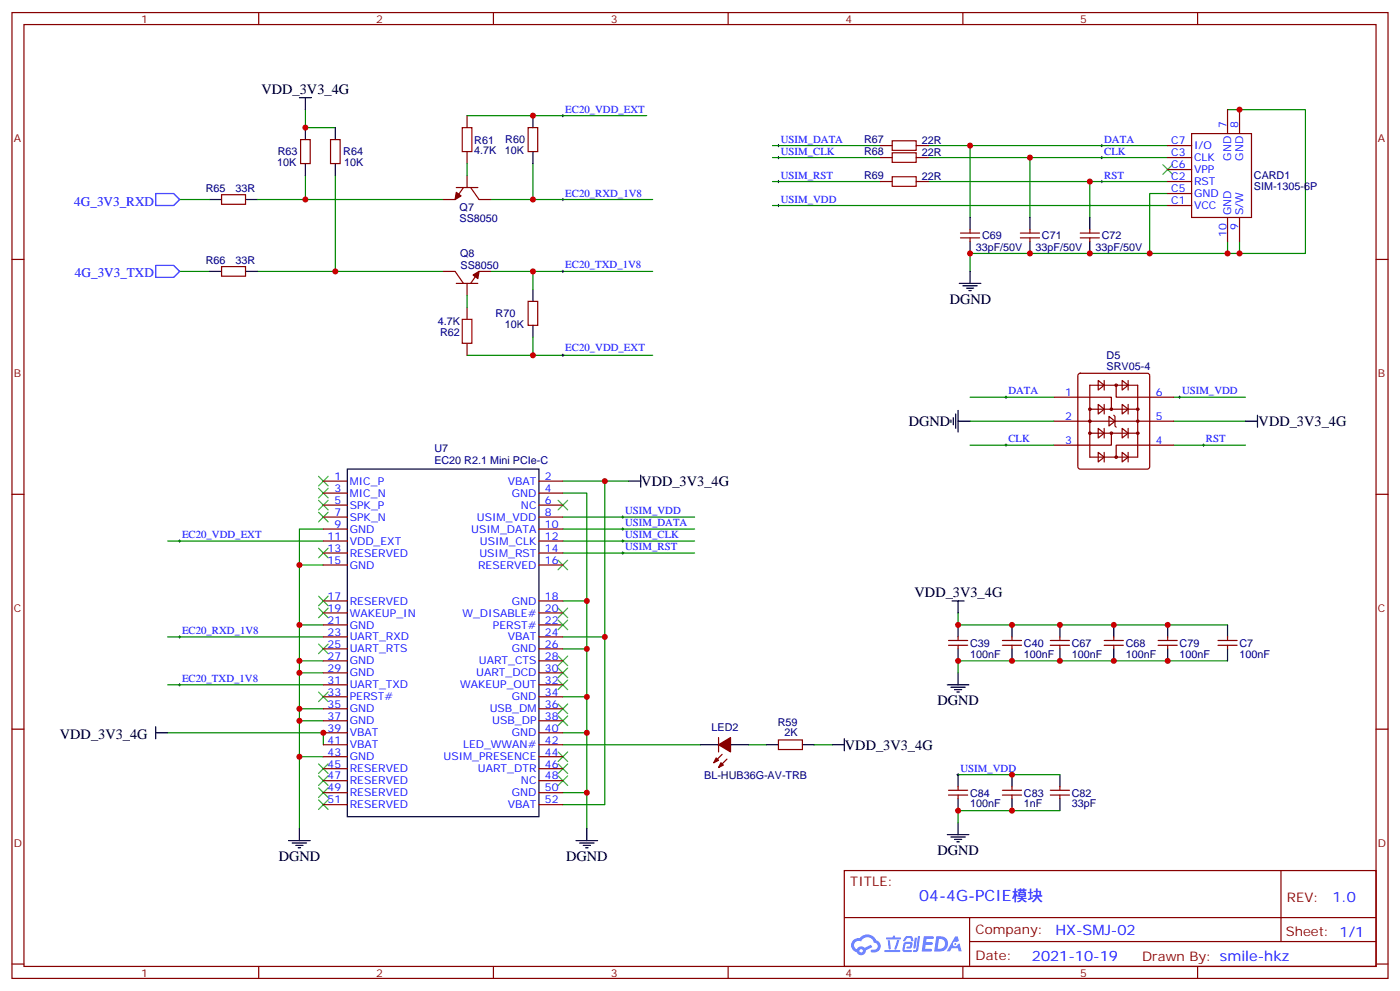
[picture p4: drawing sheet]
<svg xmlns="http://www.w3.org/2000/svg" width="412mm" height="292mm" viewBox="0 0 412 292" stroke-linecap="round" stroke-linejoin="round" font-family="sans-serif">
<g fill="none" stroke="#870000" stroke-width=".35">
<path d="M3.5 3.7h405.4v284.3h-405.4zM7.1 7.2h398.2v277.3h-398.2zM76.2 3.7v3.5M145.3 3.7v3.5M214.5 3.7v3.5M283.6 3.7v3.5M352.8 3.7v3.5M3.5 76.4h3.6M405.3 76.4h3.6M3.5 145.5h3.6M405.3 145.5h3.6M3.5 214.7h3.6"/>
<path d="M405.3 214.7h3.6M248.7 256.3h156.6v28.2h-156.6zM377.3 256.3v20.9M248.7 270.1h156.5M285.6 277.2h119.6M285.6 270.1v14.2M3.5 283.8h3.6M76.2 284.5v3.5M145.3 284.5v3.5M214.5 284.5v3.5M283.6 284.5v3.5M352.8 284.5v3.5"/>
<path d="M405.3 283.8h3.6"/>
</g>
<g fill="#5487ff">
<path d="M272.1 275.6h2.6l.3 .2-.1 .6h-2l-.1 1h1.6l.4 .4-.4 .3h-1.7l-.2 1.2 1.8 .1 .3 .3-.2 .4h-2.9z"/>
<path d="M281.4 275.7h.7l.4 1.3-.7 .3a.74 .74 0 0 0-1.1 .3 .74 .74 0 0 0 .5 1.1 .74 .74 0 0 0 .9-.7l.5-.3 .7 2.4h-.9l-.2-1h-1.9l-.5 1h-.9z"/>
<path d="M269.5 276.1h.6l-.4 2.9a.31 .31 0 0 1-.3 .3 .31 .31 0 0 1-.3-.3z"/>
<path d="M270.4 275.6h.6l-.5 4a.89 .89 0 0 1-.7 .7 .89 .89 0 0 1-.9-.3l1-.5z"/>
<path d="M266.8 275.8l.6-.2 1.2 .1 .5 1.3-.6 .1-.4-.9-1 .1a.95 .95 0 0 1-1 .8l-.1-.2z"/>
<path d="M266.4 277.5l1.8-.2a1.04 1.04 0 0 1 .6 1.1 1.04 1.04 0 0 1-.8 .9h-.7a.29 .29 0 0 1-.3-.4 .29 .29 0 0 1 .3-.2h.7l.2-.8h-1.4l-.4 1.7 1.9 .1a.29 .29 0 0 1 .3 .3 .29 .29 0 0 1-.3 .3h-2l-.4-.3 .2-2.1z"/>
<path d="M260.5 279.7h4.4a.3 .3 0 0 1 .3 .3 .3 .3 0 0 1-.3 .3h-4.3z"/>
<path d="M264.3 276.8h.6l-.5 1.6a1.02 1.02 0 0 1-.7 1.2l-.2-.3z"/>
<path d="M261.5 276.8h.6l.3 2.4-.3 .3-.3-.2z"/>
<path d="M261.1 276h1.9l.2-.5h.5l-.1 .5h1.5a.29 .29 0 0 1 .3 .3 .29 .29 0 0 1-.3 .3h-3.9z"/>
<path d="M275.8 275.6l-.6 4.5h1.4a2.27 2.27 0 0 0 2.7-2.3 2.27 2.27 0 0 0-2.7-2.2zM276.6 276.4a1.5 1.5 0 0 1 1.8 1.6 1.5 1.5 0 0 1-1.9 1.3h-.3z"/>
<path d="M251.4 276.8a2.09 2.09 0 0 0 1 3.5 1.37 1.37 0 0 0 1.5 .9 1.37 1.37 0 0 0 1.1-1.4l2-1-.5-.7-1.8 1a1.4 1.4 0 0 0-2.3 .4 1.32 1.32 0 0 1-.6-1.9 1.32 1.32 0 0 1 1.9-.4 2.02 2.02 0 0 1 2-1.3 2.02 2.02 0 0 1 1.8 1.6 1.09 1.09 0 0 1 1.1 1.4 1.09 1.09 0 0 1-1.6 .7 .41 .41 0 0 0-.5 .3 .41 .41 0 0 0 .4 .5 1.89 1.89 0 0 0 2.4-1.2 1.89 1.89 0 0 0-1.2-2.4 2.98 2.98 0 0 0-5-.6l-1 .1zM253.2 279.9a.52 .52 0 0 1 1 0 .52 .52 0 0 1-1 0z"/>
<circle cx="281.4" cy="277.9" r=".28"/>
</g>
<g fill="none" stroke="#3c3" stroke-width=".35">
<path d="M342.5 48.5l2.9 2.8M345.4 48.5l-2.9 2.8M93.8 150.8l2.9 2.8M93.8 147.3l2.9 2.8M93.8 143.8l2.9 2.8M93.8 140.2l2.9 2.9M96.7 150.8l-2.9 2.8M96.7 147.3l-2.9 2.8M96.7 143.8l-2.9 2.8M96.7 140.2l-2.9 2.9M164.4 147.3l2.8 2.8M167.2 147.3l-2.8 2.8"/>
<path d="M93.8 179l2.9 2.9M93.8 175.5l2.9 2.8M93.8 161.4l2.9 2.8M96.7 179l-2.9 2.9M96.7 175.5l-2.9 2.8M96.7 161.4l-2.9 2.8M164.4 179l2.8 2.9M164.4 164.9l2.8 2.8M167.2 179l-2.8 2.9M167.2 164.9l-2.8 2.8M93.8 189.6l2.9 2.8M96.7 189.6l-2.9 2.8"/>
<path d="M164.4 193.1l2.8 2.9M164.4 196.7l2.8 2.8M164.4 182.6l2.8 2.8M167.2 193.1l-2.8 2.9M167.2 196.7l-2.8 2.8M167.2 182.6l-2.8 2.8M93.8 203.7l2.9 2.9M96.7 203.7l-2.9 2.9M164.4 200.2l2.8 2.8M164.4 207.3l2.8 2.8M164.4 210.8l2.8 2.8M167.2 200.2l-2.8 2.8"/>
<path d="M167.2 207.3l-2.8 2.8M167.2 210.8l-2.8 2.8M93.8 235.5l2.9 2.8M93.8 232l2.9 2.8M93.8 228.4l2.9 2.8M93.8 224.9l2.9 2.8M96.7 235.5l-2.9 2.8M96.7 232l-2.9 2.8M96.7 228.4l-2.9 2.8M96.7 224.9l-2.9 2.8M164.4 221.4l2.8 2.8M164.4 224.9l2.8 2.8"/>
<path d="M164.4 228.4l2.8 2.8M167.2 221.4l-2.8 2.8M167.2 224.9l-2.8 2.8M167.2 228.4l-2.8 2.8"/>
</g>
<g fill="none" stroke="#008700" stroke-width=".35">
<path d="M90 32.3v5.3h8.8M137.6 34h52.9M361.6 32.3h22.9v42.3h-19.4M52.9 58.7h8.8M75.8 58.7h54.7M90 51.7v7M98.8 51.7v28.2M137.6 48.2v3.5M144.6 58.7h47.7M157 48.2v10.5M227.5 42.9h31.8M227.5 46.4h31.8"/>
<path d="M227.5 53.4h31.8M273.4 42.9h70.6M273.4 46.4h70.6M273.4 53.4h70.6M285.8 42.9v21.1M303.4 46.4v17.6M321 53.4v10.6M344 57h-5.3v17.6M52.9 79.9h8.8M75.8 79.9h54.7M144.6 79.9h47.7M157 79.9v5.3"/>
<path d="M227.5 60.5h116.5M361.6 71.1v3.5M365.1 71.1v3.5h-79.3v5.3M137.6 87v3.5M157 99.3v5.3M137.6 104.6h54.7M285.8 116.9h24.6M345.7 116.9h21.2M285.8 131.1h24.6M285.8 124h24.6M345.7 131.1h21.2M345.7 124h21.2"/>
<path d="M49.4 159.3h45.8M95.2 155.8h-7v88.1M165.8 141.6h12.4v45.9M165.8 145.2h7.1v31.7M165.8 159.3h38.8M165.8 155.8h38.8M165.8 152.2h38.8M178.2 141.6h7M88.2 166.3h7M165.8 176.9h7.1v56.5h-7.1M165.8 162.8h38.8M49.4 187.5h45.8"/>
<path d="M88.2 198.1h7M88.2 194.6h7M88.2 184h7M165.8 187.5h12.4v49.4h-12.4M165.8 191h7.1M282.2 180.4v3.6h79.4M361.6 194.6h-79.4v3.5M49.4 215.7h45.8v3.6M49.4 201.6h45.8M88.2 212.2h7M88.2 208.7h7M165.8 219.3h40.6"/>
<path d="M165.8 215.7h7.1M165.8 205.1h7.1M220.5 219.3h5.3M239.9 219.3h5.3M88.2 222.8h7M172.9 233.4v10.5M282.2 228.1h30M312.2 238.7h-30v3.5"/>
</g>
<g fill="none" stroke="#000" stroke-width=".29">
<path d="M165.5 34h.7M165.8 33.7v.7M165.5 58.7h.7M165.8 58.4v.7M229 53.4h.7M229 46.4h.7M229 42.9h.7M229.3 42.5v.7M229.3 46v.7M229.3 53.1v.7M324.2 53.4h.7M324.2 46.4h.7"/>
<path d="M324.2 42.9h.7M324.6 42.5v.7M324.6 46v.7M324.6 53.1v.7M165.5 79.9h.7M165.8 79.6v.7M229 60.5h.7M229.3 60.1v.8M165.5 104.6h.7M165.8 104.2v.8M296 116.9h.7M296.3 116.6v.7"/>
<path d="M347.1 116.9h.7M347.5 116.6v.7M296 131.1h.7M296.3 130.7v.7M354.2 131.1h.7M354.5 130.7v.7M52.6 159.3h.7M52.9 158.9v.7M183.1 159.3h.7M183.1 155.8h.7M183.1 152.2h.7M183.4 151.9v.7"/>
<path d="M183.4 155.4v.7M183.4 158.9v.7M183.1 162.8h.7M183.4 162.5v.7M52.6 187.5h.7M52.9 187.1v.8M52.6 201.6h.7M52.9 201.3v.7M281.9 228.1h.7M282.2 227.7v.7"/>
</g>
<g fill="none" stroke="#870000" stroke-width=".35">
<path d="M137.6 34v3.6M155.6 37.6h2.8v7h-2.8zM351 39.3h17.7v24.7h-17.7zM361.6 32.3v7M365.1 32.3v7M65.3 57.3h7v2.8h-7zM88.5 41.1h2.9v7.1h-2.9zM97.4 41.1h2.8v7.1h-2.8zM134.4 55.2h6.4M136.5 55.2l-2.4 3.5h-3.6M137.6 44.6v3.6M137.6 51.7v3.5"/>
<path d="M138.6 55.2l2.5 3.5h3.5M259.3 53.4h3.5M259.3 46.4h3.5M259.3 42.9h3.5M269.9 53.4h3.5M269.9 46.4h3.5M269.9 42.9h3.5M344 53.4h7M344 46.4h7M344 42.9h7M344 49.9h7M344 57h7"/>
<path d="M65.3 78.5h7v2.8h-7zM130.5 79.9h3.6l2.4 3.5M144.6 79.9h-3.5l-2.5 3.5M282.9 70h5.7M282.9 68.6h5.7M285.8 67.6v1M285.8 70v1.1M300.6 70h5.6M300.6 68.6h5.6M303.4 67.6v1M303.4 70v1.1M318.2 70h5.6"/>
<path d="M318.2 68.6h5.6M321 67.6v1M321 70v1.1M344 60.5h7M361.6 64v7.1M365.1 64v7.1M134.4 83.4h6.4M137.6 83.4v3.6M137.6 90.5v3.5M155.6 88.7h2.8v7.1h-2.8zM137.6 101.1v3.5M310.4 116.9h17v3.6"/>
<path d="M317.7 110.1l.5-.2h19.8l.5 .2 .2 .5v26.8l-.3 .5-.4 .2h-19.8l-.5-.2-.2-.5v-26.8zM321 113.4h14.1v21.2h-14.1zM323.5 112l1.8 1.4-1.8 1.4zM323.5 119.1l1.8 1.4-1.8 1.4zM325.3 112v2.8M325.3 119.1v2.8M328.8 113.4v3.5h16.9M330.6 112l1.7 1.4-1.7 1.4zM330.6 119.1l1.7 1.4-1.7 1.4zM332.3 112v2.8M332.3 119.1v2.8M310.4 124h35.3"/>
<path d="M321 120.5h14.1M321 127.5h14.1M323.5 126.1l1.8 1.4-1.8 1.4zM323.5 133.2l1.8 1.4-1.8 1.4zM325.3 126.1v2.8M325.3 133.2v2.8M326.7 122.6l1.7 1.4-1.7 1.4zM327.4 127.5v3.6h-17M328.1 122.2l.3 .4v2.8l.4 .4M330.6 126.1l1.7 1.4-1.7 1.4zM330.6 133.2l1.7 1.4-1.7 1.4zM332.3 126.1v2.8"/>
<path d="M332.3 133.2v2.8M345.7 131.1h-16.9v3.5M95.2 141.6h7.1M95.2 145.2h7.1M95.2 148.7h7.1M95.2 152.2h7.1M95.2 155.8h7.1M95.2 159.3h7.1M158.7 141.6h7.1M158.7 145.2h7.1M158.7 148.7h7.1M158.7 152.2h7.1"/>
<path d="M158.7 155.8h7.1M158.7 159.3h7.1M95.2 162.8h7.1M95.2 166.3h7.1M95.2 176.9h7.1M158.7 162.8h7.1M158.7 166.3h7.1M158.7 176.9h7.1M95.2 180.4h7.1M95.2 184h7.1M95.2 187.5h7.1M95.2 191h7.1"/>
<path d="M95.2 194.6h7.1M95.2 198.1h7.1M158.7 180.4h7.1M158.7 184h7.1M158.7 187.5h7.1M158.7 191h7.1M158.7 194.6h7.1M158.7 198.1h7.1M279.4 190h5.6M279.4 188.6h5.6M282.2 187.5v1.1M282.2 190v1"/>
<path d="M295.3 190h5.6M295.3 188.6h5.6M298.1 187.5v1.1M298.1 190v1M309.4 190h5.6M309.4 188.6h5.6M312.2 187.5v1.1M312.2 190v1M325.3 190h5.6M325.3 188.6h5.6M328.1 187.5v1.1M328.1 190v1"/>
<path d="M341.1 190h5.7M341.1 188.6h5.7M344 187.5v1.1M344 190v1M358.8 190h5.6M358.8 188.6h5.6M361.6 187.5v1.1M361.6 190v1M95.2 201.6h7.1M95.2 205.1h7.1M95.2 208.7h7.1M95.2 212.2h7.1"/>
<path d="M95.2 215.7h7.1M95.2 219.3h7.1M158.7 201.6h7.1M158.7 205.1h7.1M158.7 208.7h7.1M158.7 212.2h7.1M158.7 215.7h7.1M158.7 219.3h7.1M211.7 217.1v4.3M229.3 217.8h7.1v2.9h-7.1zM95.2 222.8h7.1M95.2 226.3h7.1"/>
<path d="M95.2 229.8h7.1M95.2 233.4h7.1M95.2 236.9h7.1M158.7 222.8h7.1M158.7 226.3h7.1M158.7 229.8h7.1M158.7 233.4h7.1M158.7 236.9h7.1M212.7 222.1l-2.4 2.4M214.1 223.5l-2.4 2.5M279.4 234.1h5.6M279.4 232.7h5.6"/>
<path d="M282.2 231.6v1.1M282.2 234.1v1M295.3 234.1h5.6M295.3 232.7h5.6M298.1 231.6v1.1M298.1 234.1v1M309.4 234.1h5.6M309.4 232.7h5.6M312.2 231.6v1.1M312.2 234.1v1"/>
<circle cx="328.8" cy="113.4" r=".35"/>
<circle cx="321" cy="120.5" r=".35"/>
<circle cx="321" cy="127.5" r=".35"/>
<circle cx="321" cy="124" r=".35"/>
<circle cx="327.4" cy="120.5" r=".35"/>
<circle cx="327.4" cy="127.5" r=".35"/>
<circle cx="328.8" cy="134.6" r=".35"/>
<circle cx="335.1" cy="120.5" r=".35"/>
<circle cx="335.1" cy="127.5" r=".35"/>
<circle cx="335.1" cy="124" r=".35"/>
</g>
<g fill="none" stroke="#000" stroke-width=".35">
<path d="M88.2 28.8h3.5M90 28.8v3.5M90 37.6v3.5M98.8 37.6v3.5M157 34v3.6M61.7 58.7h3.6M72.3 58.7h3.5M90 48.2v3.5M98.8 48.2v3.5M157 44.6v3.6M61.7 79.9h3.6M72.3 79.9h3.5"/>
<path d="M285.8 64v3.6M285.8 71.1v3.5M285.8 79.9v3.5M303.4 64v3.6M303.4 71.1v3.5M321 64v3.6M321 71.1v3.5M157 85.2v3.5M157 95.8v3.5M282.6 83.4h6.3M283.6 84.1h4.3M284.7 84.8h2.1"/>
<path d="M285.4 85.5h.7M102.3 138.1h56.4v102.3h-56.4zM188.7 139.9v3.5M280.1 123.6v.8M280.8 122.9v2.2M281.5 121.9v4.2M282.2 120.8v6.4M282.2 124h3.6M366.9 124h3.5M370.4 122.2v3.6M185.2 141.6h3.5M280.5 176.9h3.5"/>
<path d="M282.2 176.9v3.5M282.2 184v3.5M282.2 191v3.6M282.2 198.1v3.5M298.1 184v3.5M298.1 191v3.6M312.2 184v3.5M312.2 191v3.6M328.1 184v3.5M328.1 191v3.6M344 184v3.5M344 191v3.6"/>
<path d="M361.6 184v3.5M361.6 191v3.6M45.9 215.7h3.5M45.9 214v3.5M206.4 219.3h5.3M215.2 219.3h5.3M225.8 219.3h3.5M236.4 219.3h3.5M245.2 219.3h3.5M248.7 217.5v3.5M279 201.6h6.4M280.1 202.3h4.2"/>
<path d="M281.2 203h2.1M281.9 203.7h.7M282.2 228.1v3.5M282.2 235.1v3.6M298.1 228.1v3.5M298.1 235.1v3.6M312.2 228.1v3.5M312.2 235.1v3.6M85 247.5h6.4M86.1 248.2h4.2M87.1 248.9h2.2M87.8 249.6h.7"/>
<path d="M88.2 243.9v3.6M169.7 247.5h6.3M170.7 248.2h4.3M171.8 248.9h2.1M172.5 249.6h.7M172.9 243.9v3.6M279 245.7h6.4M280.1 246.4h4.2M281.2 247.1h2.1M281.9 247.8h.7M282.2 242.2v3.5"/>
</g>
<path d="M136.2 37.6h2.8v7h-2.8zM262.8 52h7.1v2.9h-7.1zM262.8 45h7.1v2.8h-7.1zM262.8 41.5h7.1v2.8h-7.1zM136.2 94h2.8v7.1h-2.8z" fill="none" stroke="#a10000" stroke-width=".35"/>
<g fill="#870000" stroke="#870000" stroke-width=".35">
<path d="M139.3 81l1.8-1.1-.3 2.1z"/>
<path d="M134.4 56.6l1.4 1.1-1.7 1z"/>
<path d="M211.7 219.3l3.5-2.2v4.3z"/>
<path d="M211 223.1l.7 .7-1.4 .7z"/>
<path d="M212.4 224.5l.7 .7-1.4 .8z"/>
</g>
<path d="M45.9 57h5.3l1.7 1.7-1.7 1.8h-5.3zM45.9 78.1h5.3l1.7 1.8-1.7 1.8h-5.3z" fill="none" stroke="#00f" stroke-width=".35"/>
<g fill="#c00">
<circle cx="298.1" cy="194.6" r=".88"/>
<circle cx="312.2" cy="194.6" r=".88"/>
<circle cx="328.1" cy="194.6" r=".88"/>
<circle cx="303.4" cy="74.6" r=".88"/>
<circle cx="321" cy="53.4" r=".88"/>
<circle cx="285.8" cy="42.9" r=".88"/>
<circle cx="90" cy="37.6" r=".88"/>
<circle cx="90" cy="58.7" r=".88"/>
<circle cx="88.2" cy="222.8" r=".88"/>
<circle cx="88.2" cy="208.7" r=".88"/>
<circle cx="88.2" cy="194.6" r=".88"/>
<circle cx="88.2" cy="166.3" r=".88"/>
<circle cx="178.2" cy="187.5" r=".88"/>
<circle cx="172.9" cy="205.1" r=".88"/>
<circle cx="172.9" cy="191" r=".88"/>
<circle cx="172.9" cy="215.7" r=".88"/>
<circle cx="172.9" cy="233.4" r=".88"/>
<circle cx="172.9" cy="176.9" r=".88"/>
<circle cx="178.2" cy="141.6" r=".88"/>
<circle cx="88.2" cy="184" r=".88"/>
<circle cx="88.2" cy="198.1" r=".88"/>
<circle cx="88.2" cy="212.2" r=".88"/>
<circle cx="95.3" cy="215.7" r=".88"/>
<circle cx="157" cy="58.7" r=".88"/>
<circle cx="98.8" cy="79.9" r=".88"/>
<circle cx="303.4" cy="46.4" r=".88"/>
<circle cx="285.8" cy="74.6" r=".88"/>
<circle cx="321" cy="74.6" r=".88"/>
<circle cx="361.6" cy="74.6" r=".88"/>
<circle cx="365.1" cy="74.6" r=".88"/>
<circle cx="365.1" cy="32.3" r=".88"/>
<circle cx="282.2" cy="184" r=".88"/>
<circle cx="298.1" cy="184" r=".88"/>
<circle cx="312.2" cy="184" r=".88"/>
<circle cx="328.1" cy="184" r=".88"/>
<circle cx="282.2" cy="194.6" r=".88"/>
<circle cx="282.2" cy="238.7" r=".88"/>
<circle cx="298.1" cy="228.1" r=".88"/>
<circle cx="298.1" cy="238.7" r=".88"/>
<circle cx="338.7" cy="74.6" r=".88"/>
<circle cx="157" cy="34" r=".88"/>
<circle cx="157" cy="79.9" r=".88"/>
<circle cx="157" cy="104.6" r=".88"/>
<circle cx="344" cy="184" r=".88"/>
<circle cx="344" cy="194.6" r=".88"/>
</g>
<text font-size="4.6" fill="#00f" x="270.8" y="265.3">04-4G-PCIE模块</text>
<g font-size="4.2">
<text x="77" y="27.6">VDD_3V3_4G</text>
<text x="279.8" y="89.5">DGND</text>
<text x="267.7" y="125.4">DGND</text>
<text x="370.8" y="125.4">VDD_3V3_4G</text>
<text x="188.9" y="143.1">VDD_3V3_4G</text>
<text x="269.4" y="175.8">VDD_3V3_4G</text>
<text x="276.1" y="207.7">DGND</text>
<text x="17.6" y="217.5">VDD_3V3_4G</text>
<text x="248.9" y="220.7">VDD_3V3_4G</text>
<text x="276.1" y="251.8">DGND</text>
<text x="82.1" y="253.5">DGND</text>
<text x="166.8" y="253.5">DGND</text>
</g>
<g font-size="4.2" fill="#00f">
<text x="392.5" y="265.6">1.0</text>
<text x="310.9" y="275.1">HX-SMJ-02</text>
<text x="304" y="282.9">2021-10-19</text>
</g>
<g font-size="3.9" fill="#00f">
<text x="21.9" y="60.5">4G_3V3_RXD</text>
<text x="22.1" y="81.7">4G_3V3_TXD</text>
</g>
<g font-size="3.9" fill="#800">
<text x="250.5" y="260.9">TITLE:</text>
<text x="379.1" y="265.6">REV:</text>
<text x="287.4" y="275.1">Company:</text>
<text x="378.7" y="275.7">Sheet: 1/1</text>
<text x="287.4" y="282.8">Date:</text>
<text x="336.4" y="282.8">Drawn By: smile-hkz</text>
</g>
<g font-size="3.2" fill="#800">
<text x="41.6" y="6.7">1</text>
<text x="110.8" y="6.7">2</text>
<text x="179.9" y="6.7">3</text>
<text x="249.1" y="6.7">4</text>
<text x="318.2" y="6.7">5</text>
<text x="4.1" y="41.8">A</text>
<text x="405.9" y="41.8">A</text>
<text x="4.1" y="110.9">B</text>
<text x="405.9" y="110.9">B</text>
<text x="4.1" y="180.1">C</text>
<text x="405.9" y="180.1">C</text>
<text x="4.1" y="249.2">D</text>
<text x="405.9" y="249.2">D</text>
<text x="41.6" y="287.5">1</text>
<text x="110.8" y="287.5">2</text>
<text x="179.9" y="287.5">3</text>
<text x="249.1" y="287.5">4</text>
<text x="318.2" y="287.5">5</text>
</g>
<g font-size="3.2" fill="#00f">
<text x="166.5" y="33.2">EC20_VDD_EXT</text>
<text x="230" y="42">USIM_DATA</text>
<text x="325.3" y="42">DATA</text>
<text x="361.2" y="37.6" transform="rotate(-90 361.2 37.6)">7</text>
<text x="364.8" y="37.6" transform="rotate(-90 364.8 37.6)">8</text>
<text x="230" y="45.5">USIM_CLK</text>
<text x="325.3" y="45.5">CLK</text>
<text x="345" y="46">C3</text>
<text x="345" y="42.5">C7</text>
<text x="351.7" y="47.4">CLK</text>
<text x="351.7" y="43.9">I/O</text>
<text x="362.7" y="47.3" transform="rotate(-90 362.7 47.3)">GND</text>
<text x="366.2" y="47.3" transform="rotate(-90 366.2 47.3)">GND</text>
<text x="230" y="52.6">USIM_RST</text>
<text x="325.3" y="52.6">RST</text>
<text x="345" y="53.1">C2</text>
<text x="345" y="49.6">C6</text>
<text x="351.7" y="51">VPP</text>
<text x="166.5" y="57.9">EC20_RXD_1V8</text>
<text x="230" y="59.6">USIM_VDD</text>
<text x="345" y="56.6">C5</text>
<text x="351.7" y="54.5">RST</text>
<text x="351.7" y="58">GND</text>
<text x="345" y="60.1">C1</text>
<text x="351.7" y="61.6">VCC</text>
<text x="362.7" y="63.3" transform="rotate(-90 362.7 63.3)">GND</text>
<text x="366.2" y="63.3" transform="rotate(-90 366.2 63.3)">S/W</text>
<text x="361.2" y="69.8" transform="rotate(-90 361.2 69.8)">10</text>
<text x="364.8" y="67.8" transform="rotate(-90 364.8 67.8)">9</text>
<text x="166.5" y="78.8">EC20_TXD_1V8</text>
<text x="166.5" y="103.5">EC20_VDD_EXT</text>
<text x="297" y="116.1">DATA</text>
<text x="313.7" y="116.6">1</text>
<text x="340.4" y="116.6">6</text>
<text x="348.2" y="116.1">USIM_VDD</text>
<text x="313.7" y="123.6">2</text>
<text x="340.4" y="123.6">5</text>
<text x="297" y="130.2">CLK</text>
<text x="313.7" y="130.7">3</text>
<text x="340.4" y="130.7">4</text>
<text x="355.2" y="130.2">RST</text>
<text x="98.5" y="141.3">1</text>
<text x="103" y="142.7">MIC_P</text>
<text x="149.6" y="142.7">VBAT</text>
<text x="160.5" y="141.3">2</text>
<text x="98.5" y="144.8">3</text>
<text x="98.5" y="148.3">5</text>
<text x="103" y="146.2">MIC_N</text>
<text x="103" y="149.8">SPK_P</text>
<text x="150.8" y="146.2">GND</text>
<text x="153.5" y="149.8">NC</text>
<text x="160.5" y="144.8">4</text>
<text x="160.5" y="148.3">6</text>
<text x="98.5" y="151.9">7</text>
<text x="98.5" y="155.4">9</text>
<text x="103" y="153.3">SPK_N</text>
<text x="140.5" y="153.3">USIM_VDD</text>
<text x="160.5" y="151.9">8</text>
<text x="160.5" y="155.4">10</text>
<text x="184.1" y="154.9">USIM_DATA</text>
<text x="184.1" y="151.3">USIM_VDD</text>
<text x="53.6" y="158.4">EC20_VDD_EXT</text>
<text x="96.5" y="158.9">11</text>
<text x="103" y="156.8">GND</text>
<text x="103" y="160.3">VDD_EXT</text>
<text x="138.8" y="156.8">USIM_DATA</text>
<text x="141.4" y="160.3">USIM_CLK</text>
<text x="160.5" y="158.9">12</text>
<text x="184.1" y="161.9">USIM_RST</text>
<text x="184.1" y="158.4">USIM_CLK</text>
<text x="96.5" y="162.5">13</text>
<text x="96.5" y="166">15</text>
<text x="103" y="163.9">RESERVED</text>
<text x="103" y="167.4">GND</text>
<text x="140.8" y="167.4">RESERVED</text>
<text x="141.2" y="163.9">USIM_RST</text>
<text x="160.5" y="162.5">14</text>
<text x="160.5" y="166">16</text>
<text x="96.5" y="176.6">17</text>
<text x="103" y="178">RESERVED</text>
<text x="150.8" y="178">GND</text>
<text x="160.5" y="176.6">18</text>
<text x="96.5" y="180.1">19</text>
<text x="96.5" y="183.6">21</text>
<text x="103" y="181.5">WAKEUP_IN</text>
<text x="103" y="185">GND</text>
<text x="136.2" y="181.5">W_DISABLE#</text>
<text x="145.2" y="185">PERST#</text>
<text x="160.5" y="180.1">20</text>
<text x="160.5" y="183.6">22</text>
<text x="53.6" y="186.6">EC20_RXD_1V8</text>
<text x="96.5" y="187.1">23</text>
<text x="96.5" y="190.7">25</text>
<text x="103" y="188.6">UART_RXD</text>
<text x="149.6" y="188.6">VBAT</text>
<text x="160.5" y="187.1">24</text>
<text x="160.5" y="190.7">26</text>
<text x="96.5" y="194.2">27</text>
<text x="96.5" y="197.7">29</text>
<text x="103" y="192.1">UART_RTS</text>
<text x="103" y="195.6">GND</text>
<text x="141" y="195.6">UART_CTS</text>
<text x="150.8" y="192.1">GND</text>
<text x="160.5" y="194.2">28</text>
<text x="160.5" y="197.7">30</text>
<text x="53.6" y="200.7">EC20_TXD_1V8</text>
<text x="96.5" y="201.3">31</text>
<text x="103" y="199.1">GND</text>
<text x="103" y="202.7">UART_TXD</text>
<text x="135.5" y="202.7">WAKEUP_OUT</text>
<text x="140.3" y="199.1">UART_DCD</text>
<text x="160.5" y="201.3">32</text>
<text x="96.5" y="204.8">33</text>
<text x="96.5" y="208.3">35</text>
<text x="103" y="206.2">PERST#</text>
<text x="103" y="209.7">GND</text>
<text x="144.2" y="209.7">USB_DM</text>
<text x="150.8" y="206.2">GND</text>
<text x="160.5" y="204.8">34</text>
<text x="160.5" y="208.3">36</text>
<text x="96.5" y="211.8">37</text>
<text x="96.5" y="215.4">39</text>
<text x="103" y="213.3">GND</text>
<text x="145" y="213.3">USB_DP</text>
<text x="160.5" y="211.8">38</text>
<text x="160.5" y="215.4">40</text>
<text x="96.5" y="218.9">41</text>
<text x="103" y="216.8">VBAT</text>
<text x="103" y="220.3">VBAT</text>
<text x="136.4" y="220.3">LED_WWAN#</text>
<text x="150.8" y="216.8">GND</text>
<text x="160.5" y="218.9">42</text>
<text x="96.5" y="222.4">43</text>
<text x="96.5" y="226">45</text>
<text x="103" y="223.8">GND</text>
<text x="103" y="227.4">RESERVED</text>
<text x="130.6" y="223.8">USIM_PRESENCE</text>
<text x="140.8" y="227.4">UART_DTR</text>
<text x="160.5" y="222.4">44</text>
<text x="160.5" y="226">46</text>
<text x="282.9" y="227.2">USIM_VDD</text>
<text x="96.5" y="229.5">47</text>
<text x="96.5" y="233">49</text>
<text x="103" y="230.9">RESERVED</text>
<text x="153.5" y="230.9">NC</text>
<text x="160.5" y="229.5">48</text>
<text x="160.5" y="233">50</text>
<text x="96.5" y="236.5">51</text>
<text x="103" y="234.4">RESERVED</text>
<text x="103" y="237.9">RESERVED</text>
<text x="149.6" y="237.9">VBAT</text>
<text x="150.8" y="234.4">GND</text>
<text x="160.5" y="236.5">52</text>
</g>
<g font-size="3.2" fill="#000080">
<text x="81.8" y="45.8">R63</text>
<text x="101.1" y="45.8">R64</text>
<text x="139.7" y="45.4">4.7K</text>
<text x="139.7" y="42.3">R61</text>
<text x="148.7" y="45.5">10K</text>
<text x="148.8" y="42.2">R60</text>
<text x="254.5" y="45.8">R68</text>
<text x="254.5" y="42.2">R67</text>
<text x="271.6" y="45.8">22R</text>
<text x="271.6" y="42.3">22R</text>
<text x="81.7" y="49">10K</text>
<text x="101.4" y="49">10K</text>
<text x="254.5" y="52.8">R69</text>
<text x="271.6" y="52.9">22R</text>
<text x="369.4" y="52.7">CARD1</text>
<text x="60.6" y="56.6">R65</text>
<text x="69.4" y="56.6">33R</text>
<text x="369.4" y="55.9">SIM-1305-6P</text>
<text x="135.4" y="65.4">SS8050</text>
<text x="135.4" y="62.3">Q7</text>
<text x="289.3" y="70.5">C69</text>
<text x="306.9" y="70.5">C71</text>
<text x="324.6" y="70.5">C72</text>
<text x="60.6" y="77.7">R66</text>
<text x="69.4" y="77.7">33R</text>
<text x="135.5" y="75.8">Q8</text>
<text x="287.4" y="74">33pF/50V</text>
<text x="305.1" y="74">33pF/50V</text>
<text x="322.7" y="74">33pF/50V</text>
<text x="135.7" y="79.3">SS8050</text>
<text x="128.9" y="95.7">4.7K</text>
<text x="146" y="93.4">R70</text>
<text x="129.6" y="98.8">R62</text>
<text x="148.7" y="96.6">10K</text>
<text x="326" y="105.6">D5</text>
<text x="326" y="108.8">SRV05-4</text>
<text x="127.9" y="136.5">EC20 R2.1 Mini PCIe-C</text>
<text x="128" y="133.1">U7</text>
<text x="285.8" y="190.4">C39</text>
<text x="301.6" y="190.4">C40</text>
<text x="315.7" y="190.4">C67</text>
<text x="331.6" y="190.4">C68</text>
<text x="347.5" y="190.4">C79</text>
<text x="365.1" y="190.4">C7</text>
<text x="285.8" y="193.6">100nF</text>
<text x="301.6" y="193.6">100nF</text>
<text x="315.7" y="193.6">100nF</text>
<text x="331.6" y="193.6">100nF</text>
<text x="347.5" y="193.6">100nF</text>
<text x="365.1" y="193.6">100nF</text>
<text x="209.6" y="215.1">LED2</text>
<text x="229.1" y="213.6">R59</text>
<text x="231.1" y="216.8">2K</text>
<text x="207.4" y="229.2">BL-HUB36G-AV-TRB</text>
<text x="285.8" y="237.7">100nF</text>
<text x="285.8" y="234.5">C84</text>
<text x="301.6" y="237.7">1nF</text>
<text x="301.6" y="234.5">C83</text>
<text x="315.7" y="237.7">33pF</text>
<text x="315.7" y="234.5">C82</text>
</g>
</svg>
